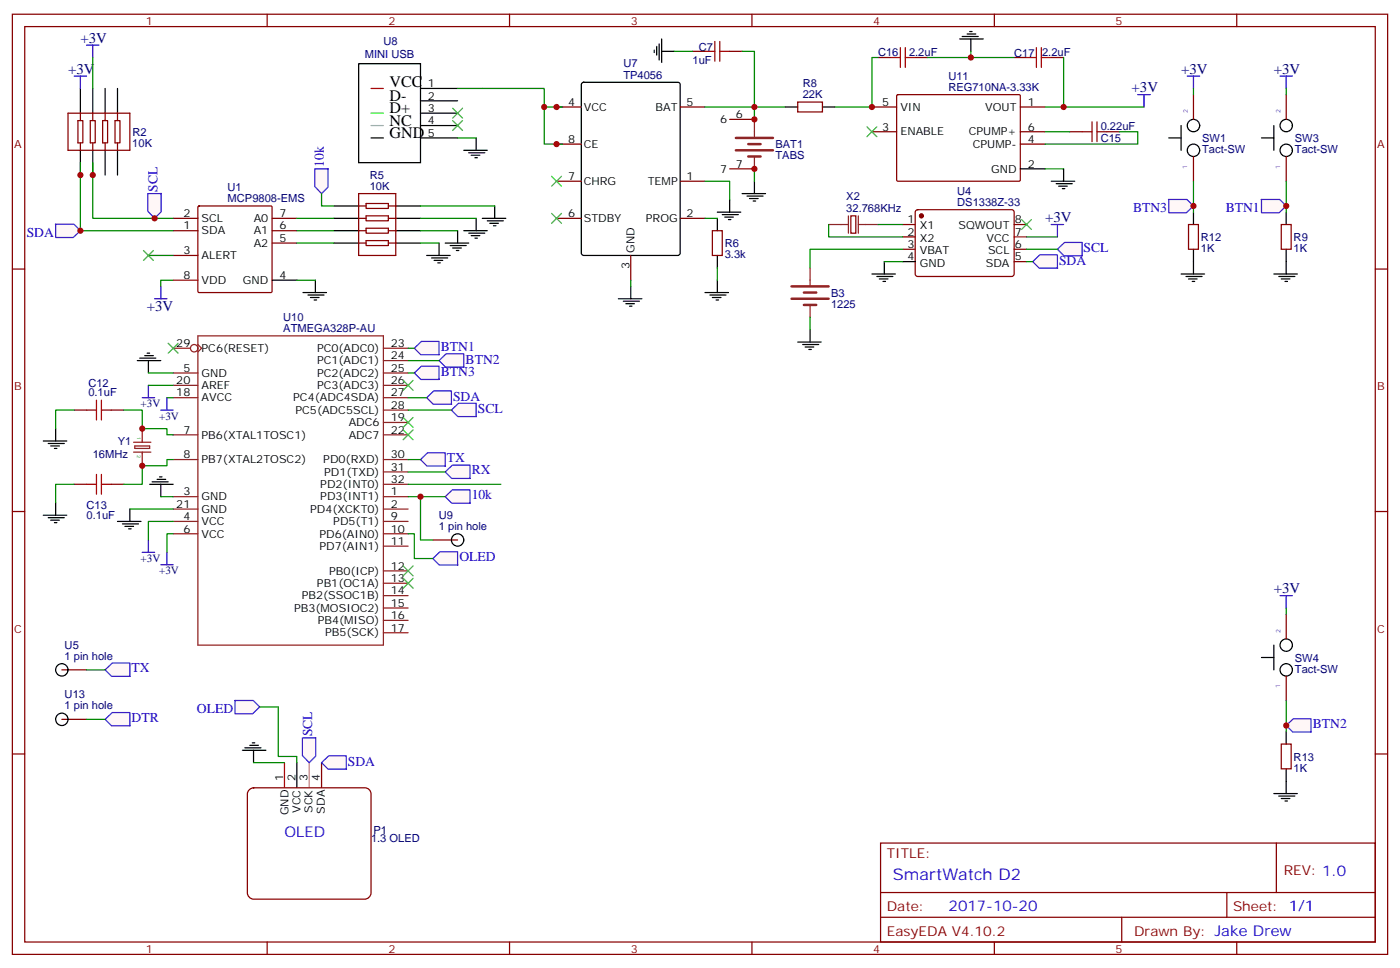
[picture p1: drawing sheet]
<svg xmlns="http://www.w3.org/2000/svg" width="399mm" height="276mm" viewBox="0 0 399 276" stroke-linecap="round" stroke-linejoin="round" font-family="sans-serif">
<g fill="none" stroke="#870000" stroke-width=".35">
<path d="M3.5 4.1h392.3v268.1h-392.3zM7.1 7.6h385.2v261h-385.2zM76.2 4.1v3.5M145.3 4.1v3.5M197.6 14.6h3.5M208.1 14.6h3.6M214.5 4.1v3.5M283.6 4.1v3.5M352.8 4.1v3.5M19.4 32.3h17.6v10.6h-17.6zM22.2 34.4h1.4v6.3h-1.4zM22.9 32.3v2.1"/>
<path d="M25.8 34.4h1.4v6.3h-1.4zM26.5 32.3v2.1M29.3 34.4h1.4v6.3h-1.4zM30 32.3v2.1M32.8 34.4h1.4v6.3h-1.4zM33.5 32.3v2.1M158.7 30.5h7.1M194 30.5h7.1M22.9 40.7v2.2M26.5 40.7v2.2M30 40.7v2.2M33.5 40.7v2.2"/>
<path d="M56.5 58.9l.3-.2h20.5l.3 .2v24.2l-.2 .3h-20.6l-.3-.2zM102.3 55.2h10.6v17.6h-10.6zM102.3 58.7h2.1M104.4 58h6.4v1.4h-6.4zM110.8 58.7h2.1M158.7 51.7h7.1M158.7 41.1h7.1M194 51.7h7.1M3.5 76.7h3.6M49.4 65.8h7M49.4 62.3h7M49.4 72.8h7"/>
<path d="M77.6 65.8h7.1M77.6 62.3h7.1M77.6 69.3h7.1M102.3 65.8h2.1M102.3 62.3h2.1M102.3 69.3h2.1M104.4 61.6h6.4v1.4h-6.4zM104.4 65.1h6.4v1.4h-6.4zM104.4 68.6h6.4v1.4h-6.4zM110.8 65.8h2.1M110.8 62.3h2.1M110.8 69.3h2.1"/>
<path d="M158.7 62.3h7.1M179.9 72.8v7.1M194 62.3h7.1M203.2 65.8h2.8v7h-2.8zM392.3 76.7h3.5M3.5 145.9h3.6M392.3 145.9h3.5M3.5 215h3.6M392.3 215h3.5M251.2 240.4h141.1v28.2h-141.1zM251.2 254.5h141.1M350 254.5v7.1"/>
<path d="M364.1 240.4v14.1M76.2 268.6v3.6M145.3 268.6v3.6M214.5 268.6v3.6M251.2 261.6h141.1M283.6 268.6v3.6M320 261.6v7M352.8 268.6v3.6"/>
</g>
<g fill="none" stroke="#000" stroke-width=".35">
<path d="M22.9 25.2v7.1M26.5 25.2v7.1M30 25.2v7.1M33.5 25.2v7.1M166 23.7l.5-.2h26.8l.7 .4v48.2l-.4 .7h-27.1l-.6-.4-.1-48.2zM22.9 42.9v7M26.5 42.9v7M30 42.9v7M33.5 42.9v7M95.2 58.7h7.1M112.9 58.7h7M77.6 79.9h7.1"/>
<path d="M95.2 62.3h7.1M95.2 65.8h7.1M95.2 69.3h7.1M112.9 62.3h7M112.9 65.8h7M112.9 69.3h7M204.6 62.3v3.5M204.6 72.8v3.6"/>
</g>
<path d="M49.4 79.9h7" fill="none" stroke="#f00" stroke-width=".35"/>
<path d="M209.9 39.3h10.6M209.9 42.9h10.6M213.4 41.1h3.6M213.4 44.6h3.6" fill="none" stroke="#8c2424" stroke-width=".71"/>
<path d="M215.2 34v5M215.2 44.6v3.6" fill="none" stroke="#8c2424" stroke-width=".35"/>
<path d="M201.1 14.6h2.8M203.9 11.8v5.7M205.3 14.6h2.8M205.3 11.8v5.7" fill="none" stroke="#a10000" stroke-width=".35"/>
<path d="M102.3 18.2h17.6v28.2h-17.6z" fill="#fff" stroke="#000" stroke-width=".35"/>
<g fill="none" stroke="#000" stroke-width=".35">
<path d="M105.8 39.3h3.6M119.9 25.2h10.6M119.9 28.8h10.6M119.9 32.3h10.6M119.9 35.8h10.6M119.9 39.3h10.6M224 30.5h3.5M234.6 30.5h3.5M333.4 39.3h3.5M336.9 35.8v7.1M359.8 39.3h3.6M363.4 35.8v7.1"/>
<path d="M291 48.2h7.1M90 79.9v3.5M121.7 72.8h6.7M123.1 73.6h4.6M123.8 74.3h2.5M124.9 75h.7M125.2 69.3v3.5M127 69.3h6.7M128.4 70h4.6M129.1 70.7h2.5M130.2 71.4h.7M130.5 65.8v3.5"/>
<path d="M132.3 65.8h6.7M133.7 66.5h4.6M134.4 67.2h2.5M135.5 67.9h.7M135.8 62.3v3.5M257.5 74.6h3.6M340.4 60.5v3.5M340.4 71.1v3.5M366.9 60.5v3.5M366.9 71.1v3.5M86.4 83.4h6.7M87.8 84.1h4.6"/>
<path d="M88.5 84.8h2.5M89.6 85.5h.7M359.8 187.5h3.6M363.4 184v7M84.7 217.5v7M366.9 208.7v3.5M366.9 219.3v3.5"/>
<circle cx="340.4" cy="35.8" r="1.76"/>
<circle cx="366.9" cy="35.8" r="1.76"/>
<circle cx="340.4" cy="42.9" r="1.76"/>
<circle cx="366.9" cy="42.9" r="1.76"/>
<circle cx="130.5" cy="154" r="1.76"/>
<circle cx="17.6" cy="191" r="1.76"/>
<circle cx="366.9" cy="184" r="1.76"/>
<circle cx="366.9" cy="191" r="1.76"/>
<circle cx="17.6" cy="205.1" r="1.76"/>
</g>
<path d="M105.8 25.2h3.6M289.3 67.6h3.5M81.1 217.5v7" fill="none" stroke="#f00" stroke-width=".35"/>
<path d="M105.8 28.8h3.6" fill="none" stroke="#fff" stroke-width=".35"/>
<path d="M105.8 32.3h3.6" fill="none" stroke="#0f0" stroke-width=".35"/>
<path d="M105.8 35.8h3.6" fill="none" stroke="#a1a1a1" stroke-width=".35"/>
<g fill="none" stroke="#8c2424" stroke-width=".35">
<path d="M231.1 76.4v4.9M236.4 64h5.6M242 61.6v4.9M244.8 64h5.7M244.8 61.6v4.9M49.4 99.3h4.9M56.4 98.2l1.1 1.1-1.1 1.1M56.4 95.8h53v88.2h-53zM109.4 99.3h7M231.1 87v3.5M49.4 106.4h7M49.4 109.9h7"/>
<path d="M49.4 113.4h7M109.4 106.4h7M109.4 109.9h7M109.4 113.4h7M109.4 116.9h7M109.4 102.8h7M38.1 128.9h4.9M38.1 126.1h4.9M38.5 127.2h4.2v.7h-4.2zM40.6 122.2v3.9M40.6 128.9v3.9M49.4 131.1h7"/>
<path d="M49.4 124h7M109.4 131.1h7M109.4 124h7M109.4 138.1h7M109.4 134.6h7M109.4 120.5h7M49.4 141.6h7M49.4 145.2h7M49.4 148.7h7M49.4 152.2h7M109.4 141.6h7M109.4 145.2h7"/>
<path d="M109.4 148.7h7M109.4 152.2h7M109.4 155.8h7M109.4 176.9h7M109.4 173.4h7M109.4 169.9h7M109.4 166.3h7M109.4 162.8h7M109.4 180.4h7"/>
<circle cx="55.4" cy="99.3" r="1.06"/>
</g>
<g fill="none" stroke="#a10000" stroke-width=".35">
<path d="M254 16.4h2.8M256.8 13.6v5.6M258.2 13.6v5.6M258.2 16.4h2.9M292.8 16.4h2.8M295.6 13.6v5.6M297 16.4h2.9M297 13.6v5.6M308.7 37.6h2.8M311.5 34.7v5.7M312.9 37.6h2.8M312.9 34.7v5.7"/>
<path d="M24.7 116.9h2.8M27.5 114.1v5.7M28.9 114.1v5.7M28.9 116.9h2.8M24.7 138.1h2.8M27.5 135.3v5.6M28.9 135.3v5.6M28.9 138.1h2.8"/>
</g>
<g fill="none" stroke="#870000" stroke-width=".35">
<path d="M250.5 16.4h3.5M261.1 16.4h3.5M289.3 16.4h3.5M299.9 16.4h3.5M208.1 34h7.1M227.5 29.1h7.1v2.8h-7.1zM248.7 30.5h7.1M248.7 37.6h7.1M255.8 27.2l.3-.2h34.8l.1 .3v24.2l-.3 .2-34.8-.1-.1-.3zM291 30.5h7.1M291 37.6h7.1M305.2 37.6h3.5"/>
<path d="M315.7 37.6h3.6M340.4 27v7M366.9 27v7M208.1 48.2h7.1M291 41.1h7.1M340.4 44.6v7.1M366.9 44.6v7.1M242.7 61.6h1.4v4.9h-1.4zM257.5 64h3.6M257.5 67.6h3.6M257.5 71.1h3.6M261.3 60l.5-.2 27 .1 .5 .6-.1 17.9-.6 .4h-27.1l-.4-.7v-17.6z"/>
<path d="M289.3 64h3.5M289.3 71.1h3.5M289.3 74.6h3.5M339 64h2.8v7.1h-2.8zM365.5 64h2.8v7.1h-2.8zM21.2 116.9h3.5M31.7 116.9h3.6M21.2 138.1h3.5M31.7 138.1h3.6M123.5 154h7M366.9 175.2v7M17.6 191h7.1"/>
<path d="M366.9 192.8v7M17.6 205.1h7.1M91.7 217.5v7M365.5 212.2h2.8v7.1h-2.8zM71.1 225.2l1.2-.5h31.8a1.76 1.76 0 0 1 1.7 1.7v28.3a1.89 1.89 0 0 1-1.7 1.7h-31.8a1.89 1.89 0 0 1-1.7-1.7v-28.3z"/>
</g>
<path d="M88.2 217.5v7" fill="none" stroke="#c69" stroke-width=".35"/>
<circle cx="262.8" cy="61.6" r=".53" fill="#870000" stroke="#870000" stroke-width=".35"/>
<path d="M225.8 81.7h10.6M225.8 85.2h10.6M229.3 83.4h3.5M229.3 87h3.5" fill="none" stroke="#8c2424" stroke-width=".71"/>
<path d="M21.2 21.7h3.5M22.9 21.7v3.5M44.1 85.2h3.5M45.9 81.7v3.5" fill="none" stroke="#00f" stroke-width=".35"/>
<g fill="#fff7f7" stroke="#420aff" stroke-width=".35">
<path d="M15.8 63.9h5.3l1.8 1.9-2 1.9h-5z"/>
<path d="M121.7 113.4l2-1.9h5.1l.1 3.8h-5.3z"/>
</g>
<path d="M211.7 55.2h6.7M213.1 55.9h4.6M213.8 56.6h2.5M214.8 57.3h.7M215.2 51.7v3.5" fill="none" stroke="#000" stroke-width=".35"/>
<path d="M24.7 12.9h3.5M26.5 12.9v3.5" fill="none" stroke="#00f" stroke-width=".35"/>
<g fill="#fff7f7" stroke="#420aff" stroke-width=".35">
<path d="M128.8 116.9l2-1.9h5l.1 3.8h-5.3z"/>
<path d="M42.2 55.2l3.7-.1v5.3l-1.8 1.9-1.9-2.1z"/>
</g>
<g fill="none" stroke="#000" stroke-width=".35">
<path d="M186.6 14.3v.7M187.3 13.2v2.5M188 12.5v4.6M188.7 14.6h3.6M188.7 11.1v6.7M135.8 39.3v3.6M132.3 42.9h6.7M133.7 43.6h4.6M134.4 44.3h2.5M135.5 45h.7M208.1 57v3.5M204.6 79.9v3.5"/>
<path d="M204.6 60.5h6.7M206 61.2h4.6M206.7 61.9h2.5M207.8 62.6h.7M176.4 85.2h6.7M177.8 85.9h4.6M178.5 86.6h2.5M179.6 87.3h.7M179.9 81.7v3.5M201.1 83.4h6.7M202.5 84.1h4.6M203.2 84.8h2.5"/>
<path d="M204.3 85.5h.7M12.3 125.8h6.7M13.8 126.5h4.5M14.5 127.2h2.4M15.5 127.9h.7M15.9 122.2v3.6M12.3 146.9h6.7M13.8 147.6h4.5M14.5 148.3h2.4M15.5 149h.7M15.9 143.4v3.5"/>
</g>
<path d="M47.6 157.5v3.5M45.9 161h3.5" fill="none" stroke="#00f" stroke-width=".35"/>
<path d="M89.8 48.2l3.8-.1v5.3l-1.9 1.8-1.9-2z" fill="#fff7f7" stroke="#420aff" stroke-width=".35"/>
<path d="M141.1 58.7v3.6M137.6 62.3h6.7M139 63h4.6M139.7 63.7h2.5M140.8 64.4h.7" fill="none" stroke="#000" stroke-width=".35"/>
<path d="M127 141.6l2-1.9h5.1v3.8h-5.2z" fill="#fff7f7" stroke="#420aff" stroke-width=".35"/>
<path d="M40.6 157.5h3.5M42.3 154v3.5" fill="none" stroke="#00f" stroke-width=".35"/>
<path d="M42.7 138.1h6.7M43.4 137.4h4.6M44.8 136.7h2.5M45.5 136h.7M45.9 138.1v3.5M33.5 148.7h6.7M34.9 149.4h4.6M35.6 150.1h2.5M36.7 150.8h.7M37 145.2v3.5" fill="none" stroke="#000" stroke-width=".35"/>
<g fill="#fff7f7" stroke="#420aff" stroke-width=".35">
<path d="M119.9 131.1l2.1-2h5l.1 3.8h-5.3z"/>
<path d="M30 191l2-1.9h5l.1 3.8h-5.3z"/>
<path d="M30 205.1l2-1.9h5l.1 3.8h-5.3z"/>
</g>
<path d="M273.8 11.1h6.7M274.5 10.4h4.5M275.9 9.7h2.4M276.6 9h.7M276.9 11.1v3.5M299.9 51.7h6.7M301.3 52.4h4.6M302 53.1h2.4M303 53.8h.7M303.4 48.2v3.5" fill="none" stroke="#000" stroke-width=".35"/>
<path d="M324.6 27h3.5M326.3 27v3.5" fill="none" stroke="#00f" stroke-width=".35"/>
<g fill="#fff7f7" stroke="#420aff" stroke-width=".35">
<path d="M91.7 217.5l2.1-2h5l.1 3.8h-5.3z"/>
<path d="M86.3 210.4l3.7-.1v5.3l-1.8 1.9-1.9-2z"/>
</g>
<path d="M39.2 102.8h6.7M39.9 102.1h4.5M41.3 101.4h2.4M42 100.7h.7M42.3 102.8v3.6" fill="none" stroke="#000" stroke-width=".35"/>
<path d="M365.1 21.7h3.6M366.9 21.7v3.5M40.6 113.4h3.5M42.3 109.9v3.5M45.9 116.9h3.5M47.6 113.4v3.5M365.1 169.9h3.6M366.9 169.9v3.5" fill="none" stroke="#00f" stroke-width=".35"/>
<g fill="#fff7f7" stroke="#420aff" stroke-width=".35">
<path d="M359.7 56.9h5.3l1.9 1.8-2 2h-5.1z"/>
<path d="M366.9 206.9l2-1.9h5l.1 3.8h-5.3z"/>
</g>
<g fill="none" stroke="#000" stroke-width=".35">
<path d="M248.7 78.1h6.7M250.1 78.8h4.6M250.8 79.6h2.5M252.2 74.6v3.5M363.4 78.1h6.7M364.8 78.8h4.6M365.5 79.6h2.4M366.9 74.6v3.5M251.9 80.3h.7M366.5 80.3h.7M363.4 226.3h6.7M364.8 227h4.6"/>
<path d="M365.5 227.7h2.4M366.5 228.4h.7M366.9 222.8v3.5"/>
</g>
<path d="M299.9 64h3.5M301.6 64v3.6" fill="none" stroke="#00f" stroke-width=".35"/>
<g fill="#fff7f7" stroke="#420aff" stroke-width=".35">
<path d="M294.6 74.6l2-1.9h5l.1 3.8h-5.3z"/>
<path d="M301.6 71.1l2.1-2h5l.1 3.8h-5.3z"/>
</g>
<path d="M338.7 21.7h3.5M340.4 21.7v3.5" fill="none" stroke="#00f" stroke-width=".35"/>
<path d="M333.3 56.9h5.3l1.8 1.8-2 2h-5z" fill="#fff7f7" stroke="#420aff" stroke-width=".35"/>
<path d="M336.9 78.1h6.7M338.3 78.8h4.6M339 79.6h2.5M340.4 74.6v3.5M340.1 80.3h.7" fill="none" stroke="#000" stroke-width=".35"/>
<g fill="#fff7f7" stroke="#420aff" stroke-width=".35">
<path d="M118.2 99.3l2-1.9h5l.1 3.8h-5.3z"/>
<path d="M125.2 102.8l2.1-1.9h5l.1 3.8h-5.3z"/>
<path d="M118.2 106.4l2-2h5l.1 3.8h-5.3z"/>
</g>
<path d="M227.5 97.5h6.7M229 98.2h4.5M229.7 99h2.4M230.7 99.7h.7M231.1 94v3.5" fill="none" stroke="#000" stroke-width=".35"/>
<g fill="#fff7f7" stroke="#420aff" stroke-width=".35">
<path d="M66.9 199.8h5.3l1.9 1.8-2 2h-5.1z"/>
<path d="M123.5 159.3l2-2h5l.1 3.8h-5.3z"/>
<path d="M127 134.6l2-2h5.1v3.8h-5.2z"/>
</g>
<path d="M69.1 214h6.7M69.8 213.3h4.6M71.3 212.5h2.4M72 211.8h.7M72.3 214v3.5" fill="none" stroke="#000" stroke-width=".35"/>
<g fill="none" stroke="#008700" stroke-width=".35">
<path d="M26.5 16.4v8.8M192.3 14.6h5.3M211.7 14.6h3.5v15.9h8.8M250.5 16.4h-1.8v14.1h-10.6M276.9 14.6v1.8h-12.3M276.9 16.4h12.4M303.4 16.4v14.1h-5.3M130.5 25.2h24.7v5.3M130.5 39.3h5.3M160.5 30.5h-5.3v10.6h5.3M201.1 30.5h14.1v3.5M298.1 37.6h7.1"/>
<path d="M303.4 30.5h22.9M319.3 37.6h5.3v3.5h-26.5M340.4 25.2v1.8M366.9 25.2v1.8M22.9 46.4v19.4h26.5M26.5 46.4v15.9h22.9M91.7 55.2v3.5h3.5M119.9 58.7h21.2M201.1 51.7h7v5.3M215.2 48.2v3.5M298.1 48.2h5.3M340.4 51.7v8.8"/>
<path d="M366.9 51.7v8.8M42.3 72.8h7.1M49.4 79.9h-3.5v1.8M84.7 62.3h10.5M84.7 65.8h10.5M84.7 69.3h10.5M84.7 79.9h5.3M119.9 62.3h15.9M119.9 65.8h10.6M119.9 69.3h5.3M179.9 79.9v1.8M201.1 62.3h3.5"/>
<path d="M204.6 76.4v3.5M236.4 64v3.6h21.1M250.5 64h7M252.2 74.6h5.3M257.5 71.1h-26.4v5.3M292.8 74.6h1.8M292.8 67.6h8.8M292.8 71.1h8.8M116.4 99.3h1.8M231.1 90.5v3.5M21.2 116.9h-5.3v5.3M35.3 116.9h5.3v5.3h7v1.8h1.8"/>
<path d="M42.3 106.4h7.1M42.3 109.9h7.1M47.6 113.4h1.8M116.4 116.9h12.4M116.4 113.4h5.3M116.4 106.4h1.8M116.4 102.8h8.8M21.2 138.1h-5.3v5.3M49.4 131.1h-1.8v1.7h-7v5.3h-5.3M116.4 131.1h3.5M116.4 134.6h10.6M116.4 138.1h26.5"/>
<path d="M37 145.2h12.4M45.9 141.6h3.5M49.4 148.7h-7.1v5.3M49.4 152.2h-1.8v5.3M116.4 152.2h1.8v7.1h5.3M116.4 141.6h10.6M119.9 141.6v12.4h3.6M366.9 173.4v1.8M24.7 191h5.3M366.9 199.8v8.9M24.7 205.1h5.3M72.3 217.5h8.8"/>
<path d="M74.1 201.6h5.3v14.1h5.3v1.8"/>
</g>
<g fill="#c00">
<circle cx="40.6" cy="132.8" r=".88"/>
<circle cx="40.6" cy="122.2" r=".88"/>
<circle cx="26.5" cy="49.9" r=".88"/>
<circle cx="22.9" cy="49.9" r=".88"/>
<circle cx="22.9" cy="65.8" r=".88"/>
<circle cx="44.1" cy="62.3" r=".88"/>
<circle cx="155.2" cy="30.5" r=".88"/>
<circle cx="158.8" cy="30.5" r=".88"/>
<circle cx="158.8" cy="41.1" r=".88"/>
<circle cx="276.9" cy="16.4" r=".88"/>
<circle cx="303.4" cy="30.5" r=".88"/>
<circle cx="215.2" cy="30.5" r=".88"/>
<circle cx="248.7" cy="30.5" r=".88"/>
<circle cx="366.9" cy="58.7" r=".88"/>
<circle cx="366.9" cy="206.9" r=".88"/>
<circle cx="340.4" cy="58.7" r=".88"/>
<circle cx="215.2" cy="48.2" r=".88"/>
<circle cx="215.2" cy="34" r=".88"/>
<circle cx="119.9" cy="141.6" r=".88"/>
</g>
<g fill="none" stroke="#3c3" stroke-width=".35">
<path d="M129.1 34.4l2.8 2.8M129.1 30.9l2.8 2.8M131.9 34.4l-2.8 2.8M131.9 30.9l-2.8 2.8M247.3 36.2l2.8 2.8M250.1 36.2l-2.8 2.8M157.3 50.3l2.9 2.8M160.2 50.3l-2.9 2.8M40.9 71.4l2.8 2.9M43.7 71.4l-2.8 2.9M157.3 60.9l2.9 2.8M160.2 60.9l-2.9 2.8"/>
<path d="M291.4 62.6l2.8 2.8M294.2 62.6l-2.8 2.8M48 97.9l2.8 2.8M50.8 97.9l-2.8 2.8M115 119.1l2.8 2.8M115 108.5l2.8 2.8M117.8 119.1l-2.8 2.8M117.8 108.5l-2.8 2.8M115 122.6l2.8 2.8M117.8 122.6l-2.8 2.8M115 164.9l2.8 2.8M115 161.4l2.8 2.8"/>
<path d="M117.8 164.9l-2.8 2.8M117.8 161.4l-2.8 2.8"/>
</g>
<g font-size="4.6">
<text x="111.1" y="24.9">VCC</text>
<text x="111.1" y="28.7">D-</text>
<text x="111.1" y="32.3">D+</text>
<text x="111.1" y="35.8">NC</text>
<text x="111.1" y="39.3">GND</text>
</g>
<text font-size="4.6" fill="#00f" x="254.7" y="251">SmartWatch D2</text>
<g font-size="4.2" fill="#000080">
<text x="22.9" y="12.2">+3V</text>
<text x="19.4" y="21">+3V</text>
<text x="336.9" y="21">+3V</text>
<text x="363.4" y="21">+3V</text>
<text x="322.8" y="26.3">+3V</text>
<text x="298.1" y="63.3">+3V</text>
<text x="41.9" y="88.7">+3V</text>
<text x="363.4" y="169.2">+3V</text>
</g>
<g font-size="4.2" fill="#00f">
<text x="81.1" y="238.7">OLED</text>
<text x="270.6" y="259.8">2017-10-20</text>
</g>
<g font-size="3.9" fill="#00f">
<text x="92.4" y="47.7" transform="rotate(-90 92.4 47.7)">10k</text>
<text x="45" y="54.7" transform="rotate(-90 45 54.7)">SCL</text>
<text x="323.2" y="60.5">BTN3</text>
<text x="349.6" y="60.5">BTN1</text>
<text x="7.6" y="67.6">SDA</text>
<text x="309.1" y="71.9">SCL</text>
<text x="302.1" y="75.5">SDA</text>
<text x="125.8" y="100.2">BTN1</text>
<text x="125.8" y="107.1">BTN3</text>
<text x="132.8" y="103.7">BTN2</text>
<text x="129.2" y="114.3">SDA</text>
<text x="136.3" y="117.8">SCL</text>
<text x="127.5" y="131.7">TX</text>
<text x="134.6" y="135.3">RX</text>
<text x="134.6" y="142.3">10k</text>
<text x="131.1" y="160.1">OLED</text>
<text x="37.5" y="191.7">TX</text>
<text x="56.2" y="203.4">OLED</text>
<text x="37.5" y="205.8">DTR</text>
<text x="89" y="209.9" transform="rotate(-90 89 209.9)">SCL</text>
<text x="374.5" y="207.7">BTN2</text>
<text x="99.2" y="218.3">SDA</text>
</g>
<g font-size="3.9" fill="#800">
<text x="252.9" y="244.7">TITLE:</text>
<text x="366.2" y="249.6">REV: 1.0</text>
<text x="252.9" y="259.8">Date:</text>
<text x="351.7" y="259.8">Sheet: 1/1</text>
<text x="252.9" y="266.9">EasyEDA V4.10.2</text>
<text x="323.5" y="266.9">Drawn By: Jake Drew</text>
</g>
<g font-size="3.2" fill="#800">
<text x="41.6" y="7.1">1</text>
<text x="110.8" y="7.1">2</text>
<text x="179.9" y="7.1">3</text>
<text x="249.1" y="7.1">4</text>
<text x="318.2" y="7.1">5</text>
<text x="4.1" y="42.2">A</text>
<text x="392.8" y="42.2">A</text>
<text x="4.1" y="111.3">B</text>
<text x="392.8" y="111.3">B</text>
<text x="4.1" y="180.4">C</text>
<text x="392.8" y="180.4">C</text>
<text x="41.6" y="271.6">1</text>
<text x="110.8" y="271.6">2</text>
<text x="179.9" y="271.6">3</text>
<text x="249.1" y="271.6">4</text>
<text x="318.2" y="271.6">5</text>
</g>
<g font-size="3.2" fill="#000080">
<text x="104.1" y="16.4">MINI USB</text>
<text x="109.4" y="12.9">U8</text>
<text x="199.3" y="14.6">C7</text>
<text x="250.5" y="15.9">C16</text>
<text x="259.3" y="15.9">2.2uF</text>
<text x="289.3" y="16.2">C17</text>
<text x="297.2" y="16.1">2.2uF</text>
<text x="177.8" y="22.4">TP4056</text>
<text x="177.8" y="19.1">U7</text>
<text x="197.6" y="18.2">1uF</text>
<text x="270.5" y="22.8">U11</text>
<text x="229" y="28">22K</text>
<text x="229" y="24.9">R8</text>
<text x="270.5" y="25.9">REG710NA-3.33K</text>
<text x="37.7" y="41.9">10K</text>
<text x="37.8" y="38.7">R2</text>
<text x="314" y="37">0.22uF</text>
<text x="314" y="40.6">C15</text>
<text x="342.9" y="40.5">SW1</text>
<text x="369.4" y="40.5">SW3</text>
<text x="221.2" y="45.4">TABS</text>
<text x="221.2" y="42.3">BAT1</text>
<text x="342.9" y="43.7">Tact-SW</text>
<text x="369.4" y="43.7">Tact-SW</text>
<text x="105.5" y="50.9">R5</text>
<text x="64.9" y="57.7">MCP9808-EMS</text>
<text x="64.9" y="54.4">U1</text>
<text x="105.5" y="54.2">10K</text>
<text x="241.4" y="57.2">X2</text>
<text x="273" y="58.7">DS1338Z-33</text>
<text x="273" y="55.5">U4</text>
<text x="241.4" y="60.5">32.768KHz</text>
<text x="206.7" y="70.4">R6</text>
<text x="342.5" y="71.9">1K</text>
<text x="342.6" y="68.7">R12</text>
<text x="369" y="71.9">1K</text>
<text x="369" y="68.7">R9</text>
<text x="206.7" y="73.7">3.3k</text>
<text x="237.1" y="87.7">1225</text>
<text x="237.1" y="84.6">B3</text>
<text x="80.8" y="94.7">ATMEGA328P-AU</text>
<text x="80.8" y="91.6">U10</text>
<text x="25.2" y="113.1">0.1uF</text>
<text x="25.2" y="110.3">C12</text>
<text x="40.1" y="116.2">+3V</text>
<text x="45.4" y="119.7">+3V</text>
<text x="26.5" y="130.5">16MHz</text>
<text x="33.6" y="127">Y1</text>
<text x="24.7" y="148.1">0.1uF</text>
<text x="24.7" y="145.2">C13</text>
<text x="125.2" y="148">U9</text>
<text x="125.2" y="151.2">1 pin hole</text>
<text x="40.1" y="160.3">+3V</text>
<text x="45.4" y="163.8">+3V</text>
<text x="18.4" y="185.1">U5</text>
<text x="18.4" y="188.2">1 pin hole</text>
<text x="369.4" y="191.8">Tact-SW</text>
<text x="369.4" y="188.6">SW4</text>
<text x="18.4" y="202.3">1 pin hole</text>
<text x="18.4" y="199.2">U13</text>
<text x="369" y="220">1K</text>
<text x="369" y="216.9">R13</text>
<text x="106.5" y="237.8">P1</text>
<text x="105.8" y="240.1">1.3 OLED</text>
</g>
<g font-size="3.2">
<text x="122.1" y="24.9">1</text>
<text x="122.1" y="28.4">2</text>
<text x="122.1" y="31.9">3</text>
<text x="122.1" y="35.5">4</text>
<text x="162" y="30.2">4</text>
<text x="166.5" y="31.6">VCC</text>
<text x="187" y="31.6">BAT</text>
<text x="195.8" y="30.2">5</text>
<text x="205.4" y="35.1">6</text>
<text x="209.9" y="33.7">6</text>
<text x="251.6" y="30.2">5</text>
<text x="256.8" y="31.6">VIN</text>
<text x="281" y="31.6">VOUT</text>
<text x="293.2" y="30.2">1</text>
<text x="122.1" y="39">5</text>
<text x="162" y="40.7">8</text>
<text x="251.6" y="37.2">3</text>
<text x="256.8" y="38.6">ENABLE</text>
<text x="276.3" y="38.6">CPUMP+</text>
<text x="293.2" y="40.7">4</text>
<text x="293.2" y="37.2">6</text>
<text x="166.5" y="42.2">CE</text>
<text x="209.9" y="47.8">7</text>
<text x="277.5" y="42.2">CPUMP-</text>
<text x="293.2" y="47.8">2</text>
<text x="162" y="51.3">7</text>
<text x="166.5" y="52.7">CHRG</text>
<text x="184.8" y="52.7">TEMP</text>
<text x="195.8" y="51.3">1</text>
<text x="205.4" y="49.2">7</text>
<text x="282.7" y="49.2">GND</text>
<text x="52.3" y="65.4">1</text>
<text x="52.3" y="61.9">2</text>
<text x="57.5" y="63.3">SCL</text>
<text x="72.4" y="63.3">A0</text>
<text x="79.7" y="65.4">6</text>
<text x="79.7" y="61.9">7</text>
<text x="162" y="61.9">6</text>
<text x="166.5" y="63.3">STDBY</text>
<text x="184.2" y="63.3">PROG</text>
<text x="195.8" y="61.9">2</text>
<text x="258.9" y="63.7">1</text>
<text x="262.4" y="65.4">X1</text>
<text x="273.4" y="65.4">SQWOUT</text>
<text x="289.5" y="63.7">8</text>
<text x="57.5" y="66.9">SDA</text>
<text x="72.4" y="70.4">A2</text>
<text x="72.4" y="66.9">A1</text>
<text x="79.7" y="69">5</text>
<text x="258.9" y="67.2">2</text>
<text x="258.9" y="70.7">3</text>
<text x="262.4" y="69">X2</text>
<text x="281.4" y="69">VCC</text>
<text x="289.5" y="70.7">6</text>
<text x="289.5" y="67.2">7</text>
<text x="52.3" y="72.5">3</text>
<text x="57.5" y="73.9">ALERT</text>
<text x="179.6" y="76.6" transform="rotate(-90 179.6 76.6)">3</text>
<text x="181" y="72.1" transform="rotate(-90 181 72.1)">GND</text>
<text x="258.9" y="74.3">4</text>
<text x="262.4" y="72.5">VBAT</text>
<text x="262.4" y="76">GND</text>
<text x="281.2" y="76">SDA</text>
<text x="281.8" y="72.5">SCL</text>
<text x="289.5" y="74.3">5</text>
<text x="52.3" y="79.6">8</text>
<text x="57.5" y="81">VDD</text>
<text x="69.3" y="81">GND</text>
<text x="79.7" y="79.6">4</text>
<text x="50.3" y="99">29</text>
<text x="57.5" y="100.4">PC6(RESET)</text>
<text x="90.4" y="100.4">PC0(ADC0)</text>
<text x="111.5" y="99">23</text>
<text x="52.3" y="106">5</text>
<text x="57.5" y="107.4">GND</text>
<text x="90.4" y="107.4">PC2(ADC2)</text>
<text x="90.4" y="103.9">PC1(ADC1)</text>
<text x="111.5" y="106">25</text>
<text x="111.5" y="102.5">24</text>
<text x="50.3" y="109.5">20</text>
<text x="50.3" y="113.1">18</text>
<text x="57.5" y="110.9">AREF</text>
<text x="90.4" y="110.9">PC3(ADC3)</text>
<text x="111.5" y="113.1">27</text>
<text x="111.5" y="109.5">26</text>
<text x="57.5" y="114.5">AVCC</text>
<text x="83.6" y="114.5">PC4(ADC4SDA)</text>
<text x="84.3" y="118">PC5(ADC5SCL)</text>
<text x="111.5" y="116.6">28</text>
<text x="52.3" y="123.6">7</text>
<text x="57.5" y="125.1">PB6(XTAL1TOSC1)</text>
<text x="99.5" y="125.1">ADC7</text>
<text x="99.5" y="121.5">ADC6</text>
<text x="111.5" y="123.6">22</text>
<text x="111.5" y="120.1">19</text>
<text x="52.3" y="130.7">8</text>
<text x="111.5" y="130.7">30</text>
<text x="57.5" y="132.1">PB7(XTAL2TOSC2)</text>
<text x="92.2" y="132.1">PD0(RXD)</text>
<text x="92.5" y="135.6">PD1(TXD)</text>
<text x="111.5" y="137.8">32</text>
<text x="111.5" y="134.2">31</text>
<text x="52.3" y="141.3">3</text>
<text x="57.5" y="142.7">GND</text>
<text x="91.4" y="142.7">PD3(INT1)</text>
<text x="91.4" y="139.2">PD2(INT0)</text>
<text x="111.5" y="141.3">1</text>
<text x="50.3" y="144.8">21</text>
<text x="52.3" y="148.3">4</text>
<text x="57.5" y="146.2">GND</text>
<text x="57.5" y="149.8">VCC</text>
<text x="88.5" y="146.2">PD4(XCKT0)</text>
<text x="95.1" y="149.8">PD5(T1)</text>
<text x="111.5" y="148.3">9</text>
<text x="111.5" y="144.8">2</text>
<text x="52.3" y="151.9">6</text>
<text x="57.5" y="153.3">VCC</text>
<text x="91.2" y="153.3">PD6(AIN0)</text>
<text x="111.5" y="155.4">11</text>
<text x="111.5" y="151.9">10</text>
<text x="91.2" y="156.8">PD7(AIN1)</text>
<text x="90.4" y="167.4">PB1(OC1A)</text>
<text x="93.8" y="163.9">PB0(ICP)</text>
<text x="111.5" y="166">13</text>
<text x="111.5" y="162.5">12</text>
<text x="86.1" y="170.9">PB2(SSOC1B)</text>
<text x="111.5" y="173">15</text>
<text x="111.5" y="169.5">14</text>
<text x="83.9" y="174.4">PB3(MOSIOC2)</text>
<text x="90.6" y="178">PB4(MISO)</text>
<text x="111.5" y="176.6">16</text>
<text x="92.7" y="181.5">PB5(SCK)</text>
<text x="111.5" y="180.1">17</text>
<text x="80.8" y="222.8" transform="rotate(-90 80.8 222.8)">1</text>
<text x="84.3" y="222.8" transform="rotate(-90 84.3 222.8)">2</text>
<text x="87.7" y="222.8" transform="rotate(-90 87.7 222.8)">3</text>
<text x="91.2" y="222.8" transform="rotate(-90 91.2 222.8)">4</text>
<text x="82.3" y="232.5" transform="rotate(-90 82.3 232.5)">GND</text>
<text x="85.7" y="231.8" transform="rotate(-90 85.7 231.8)">VCC</text>
<text x="89.1" y="231.8" transform="rotate(-90 89.1 231.8)">SCK</text>
<text x="92.6" y="232" transform="rotate(-90 92.6 232)">SDA</text>
</g>
<g font-size="1.8" fill="#60f">
<text x="338.8" y="32.3" transform="rotate(-90 338.8 32.3)">2</text>
<text x="365.2" y="32.3" transform="rotate(-90 365.2 32.3)">2</text>
<text x="338.7" y="48.2" transform="rotate(-90 338.7 48.2)">1</text>
<text x="365.1" y="48.2" transform="rotate(-90 365.1 48.2)">1</text>
<text x="365.2" y="180.4" transform="rotate(-90 365.2 180.4)">2</text>
<text x="365.1" y="196.3" transform="rotate(-90 365.1 196.3)">1</text>
</g>
<g font-size="1.4" fill="#238d23">
<text x="39.2" y="124.7" transform="rotate(90 39.2 124.7)">1</text>
<text x="39.2" y="129.7" transform="rotate(90 39.2 129.7)">2</text>
</g>
</svg>
